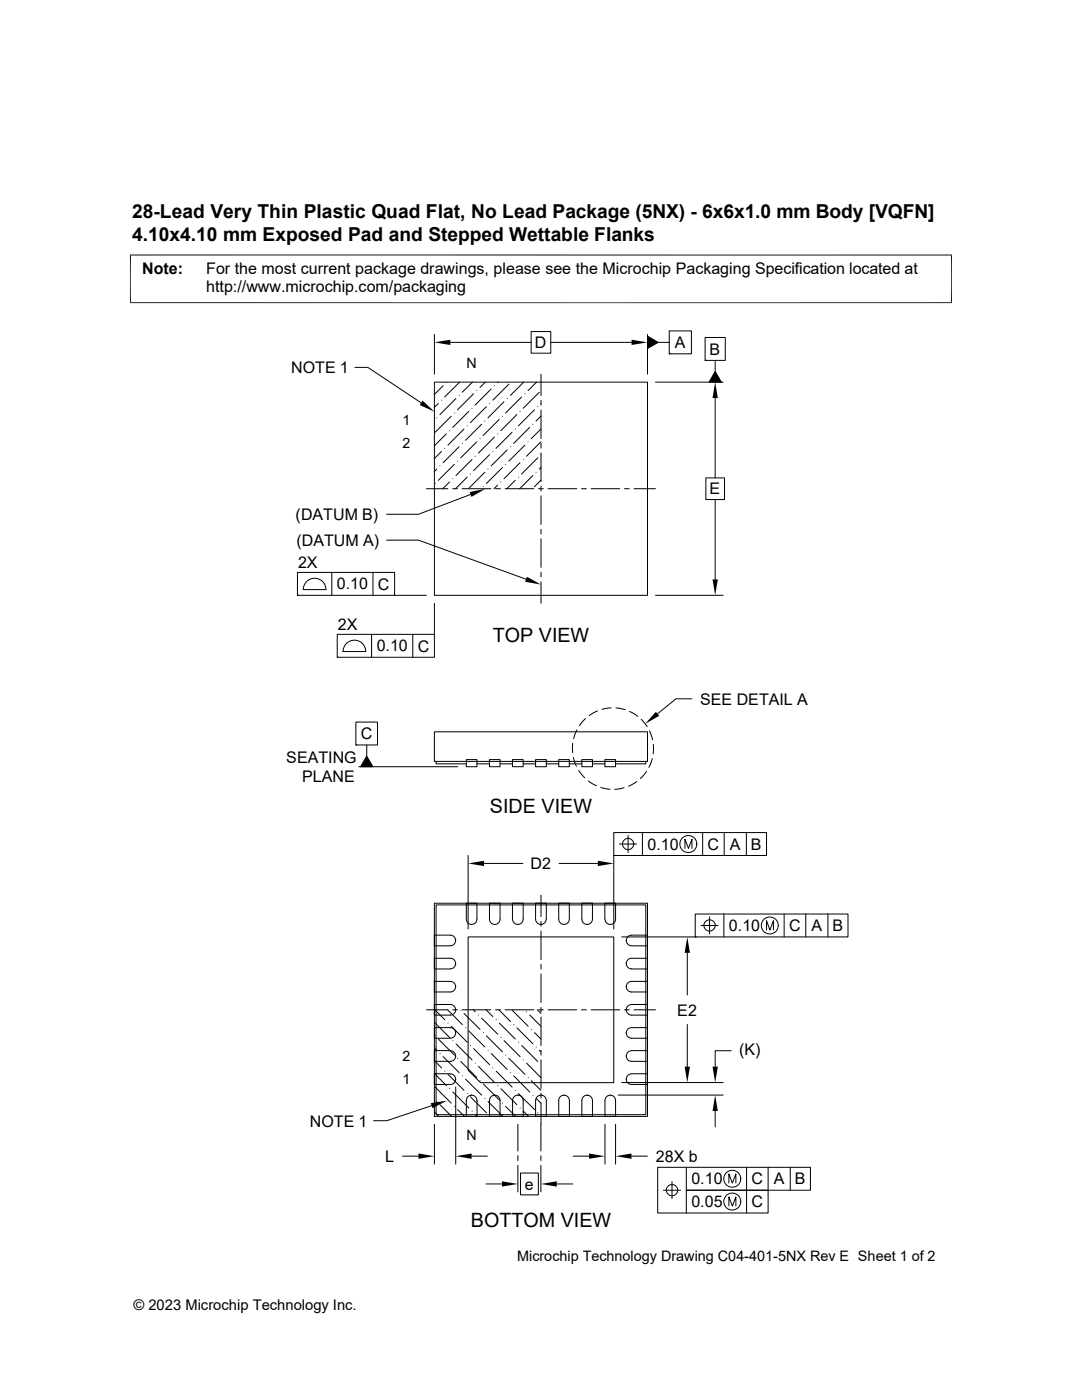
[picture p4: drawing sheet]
<svg xmlns="http://www.w3.org/2000/svg" width="216mm" height="279mm" viewBox="0 0 216 279" stroke-linecap="round" stroke-linejoin="round" font-family="sans-serif">
<g fill="none" stroke="#000" stroke-width=".2">
<path d="M26 50.8v9.7M189.9 50.8v9.7M189.9 50.9h-164M25.9 60.4h164M70.8 73.3h2.6l10.6 7.1M86.7 76.3h42.5v42.5h-42.5zM86.7 66.7v8M88.1 79.9h.1M88.4 77l-1.7 1.7M89 76.3h.1M89.9 68.3h16.1M91 79.5l-3.2 3.2"/>
<path d="M91.6 78.9h.1M91.7 76.3l-3 2.9M94.3 76.3l-2.1 2M94.5 78.6l-3.2 3.2M95.1 78h.1M96.8 76.3l-1 1M98 77.6l-3.2 3.2M98.7 77h.1M99.4 76.3h-.1M101.2 79.5h.1M101.5 76.7l-3.2 3.2M104.1 79.2l-3.2 3.2"/>
<path d="M104.5 76.3l-2.6 2.6M104.7 78.6h.1M106 66.2h3.9v4.3h-3.9zM107.1 76.3l-1.7 1.7M107.6 78.3l-3.2 3.2M107.9 74.7v4.3M107.9 79.9v1M109.9 68.3h16.1M129.2 67.1l2.1 1.2-2.1 1.3zM129.2 66.7v8M130.8 76.3h13.5M131.3 68.3h2.2"/>
<path d="M133.5 66h4.5v4.6h-4.5zM133.5 70.6h.1M140.7 67.4h4v4.5h-4zM140.7 71.9h.1M142.7 74.1l1.2 2.2h-2.4zM142.7 71.9v2.2M142.7 79.4v16M85.1 97.5h4.3M86.8 96.5h.1M87.1 93.6l-.4 .5M87.1 83.4h.1M87.5 80.5l-.8 .8"/>
<path d="M87.8 93h.1M88.1 90.1l-1.4 1.4M88.7 89.5h.1M89 86.6l-2.3 2.4M89.7 96.2l-1.4 1.3M89.7 86h.1M90 83.1l-3.2 3.2M90.3 97.5h1M90.3 95.5h.1M90.7 92.7l-3.2 3.2M90.7 82.4h.1M91.3 92h.1"/>
<path d="M91.6 89.2l-3.2 3.2M92.2 97.5h5.7M92.2 88.5h.1M92.6 85.6l-3.2 3.2M93.2 95.2l-2.3 2.3M93.2 85h.1M93.5 82.1l-3.2 3.2M93.9 94.6h.1M93.9 98.7l-10.4 3.9h-6.3M94.2 91.7l-3.2 3.2M94.2 81.5h.1M94.8 91.1h.1"/>
<path d="M95.1 88.2l-3.2 3.2M95.8 87.5h.1M96.1 84.7l-3.2 3.2M96.4 97.1h.1M96.7 94.3l-3.2 3.2M96.7 84h.1M97 81.2l-3.1 3.1M97.4 93.6h.1M97.7 90.7l-3.2 3.2M97.7 80.5h.1M98.3 90.1h.1M98.7 87.2l-3.2 3.2"/>
<path d="M98.9 97.5h.9M99.3 96.8l-.7 .7M99.3 86.6h.1M99.6 83.7l-3.2 3.2M99.9 96.2h.1M100.2 93.3l-3.2 3.2M100.2 83.1h.1M100.6 80.2l-3.2 3.2M100.8 97.5h5.7M100.9 92.7h.1M101.2 89.8l-3.2 3.2M101.9 89.2h.1"/>
<path d="M102.2 86.3l-3.2 3.2M102.8 95.9l-1.7 1.6M102.8 85.6h.1M103.1 82.7l-3.2 3.3M103.4 95.2h.1M103.8 92.4l-3.2 3.1M103.8 82.1h.1M104.4 91.7h.1M104.7 88.8l-3.2 3.2M105.4 88.2h.1M105.7 85.3l-3.2 3.2M106.3 94.9l-2.6 2.6"/>
<path d="M106.3 84.7h.1M106.6 81.8l-3.2 3.2M107 94.3h.1M107.3 91.4l-3.2 3.2M107.3 81.2h.1M107.5 97.5h.9M107.9 95.8l-1.3 1.3M107.9 93.3l-.3 .3M107.9 88.2l-2.9 2.9M107.9 90.7h.1M107.9 85.6l-1.9 1.9M107.9 83.1l-.9 .9"/>
<path d="M107.9 81.8v5.7M107.9 88.5v.9M107.9 90.4v5.7M107.9 97v1M107.9 99v5.7M109.4 97.5h5.7M116 97.5h1M117.9 97.5h5.8M124.6 97.5h1M126.5 97.5h4.3M140.8 95.4h3.8v4.3h-3.8zM142.7 99.7v15.9"/>
<path d="M59.4 114.2h19.3v4.6h-19.3zM59.4 118.8h.1M61.3 116a2.27 2.27 0 0 1 2.4-.4 2.27 2.27 0 0 1 1.3 2.1h-4.5l.2-1zM66.2 114.2v4.6M74.4 114.2v4.6M77.2 107.8h6.3l21.5 7.8M78.7 118.8h6.4M107.9 105.6v1M107.9 107.5v5.7M107.9 114.2v.9M107.9 116.1v4.3M130.8 118.8h13.5"/>
<path d="M67.3 126.6h19.4v4.6h-19.4zM67.3 131.2h.1M69.2 128.3a2.27 2.27 0 0 1 2.5-.3 2.27 2.27 0 0 1 1.3 2h-4.5l.2-.9zM74.1 126.6v4.6M82.4 126.6v4.6M86.7 120.4v6.2M138 139.5h-3.1l-3.7 3M71 144.1h4.3v4.6h-4.3zM71 148.7h.1M71.6 153h19.8M73.2 148.7v2.2M73.2 150.9l1.2 2.1h-2.5z"/>
<path d="M86.7 146.1h42.5v5.9h-42.5zM87 152v.4h6M93 151.6h2.2v1.4h-2.2zM95.2 152.4h2.5M97.7 151.6h2.1v1.4h-2.1zM99.8 152.4h2.5M102.3 151.6h2.1v1.4h-2.1zM104.4 152.4h2.5M106.9 151.6h2.1v1.4h-2.1zM109 152.4h2.5M111.5 151.6h2.1v1.4h-2.1zM113.6 152.4h2.5"/>
<path d="M114.3 148.3v1.9M114.4 151.2l.6 1.7M115.1 145.6l-.6 1.8M115.5 153.8l1.2 1.4M116.1 151.6h2.1v1.4h-2.1zM116.8 143.4l-1.2 1.4M117.4 155.9l1.6 .9M118.2 152.4h2.5M119.2 141.9l-1.6 .9M119.9 157.2l1.8 .3M120.7 151.6h2.1v1.4h-2.1zM122 141.3l-1.9 .3"/>
<path d="M122.9 141.3l1.9 .3M124.5 157.2l-1.8 .3M125.6 142l1.6 1M127 156l-1.6 .9M128 143.6l1.1 1.4M128.9 152v.4h-6.1M129 154l-1.2 1.4M129.6 145.9l.6 1.7M130.2 151.4l-.7 1.7M130.4 148.6l-.1 1.9M93.4 170.7v14.7M96.6 172.3h7.7"/>
<path d="M107.9 178.7v4.2M111.5 172.3h7.8M122.5 170.7v14.7M122.5 166.2h30.5v4.5h-30.5zM122.5 170.7h.1M123.6 168.4h3.4M125.3 166.7v3.5M128.2 166.2v4.5M136.7 169.3v-1.8l.7 1.8 .7-1.8v1.8M140.2 166.2v4.5M144.5 166.2v4.5M148.9 166.2v4.5"/>
<path d="M86.7 180.3h42.5v42.5h-42.5zM86.7 195.9h3.2a1.06 1.06 0 0 1 1 1 1.06 1.06 0 0 1-1 1.1h-3.2zM86.7 186.6h3.2a1.07 1.07 0 0 1 1 1.1 1.07 1.07 0 0 1-1 1.1h-3.2zM87 180.6h41.9v41.9h-41.9zM89.9 193.4a1.06 1.06 0 0 0 1-1.1 1.06 1.06 0 0 0-1-1.1h-3.2v2.2h3.2M90.9 196.9h.1M90.9 192.3h.1M90.9 187.7h.1M93 180.3h2.2v3.1a1.06 1.06 0 0 1-1.1 1.1 1.06 1.06 0 0 1-1.1-1.1zM93.4 187h29.1v29.1h-26.6l-2.5-2.5zM94.1 184.5h.1M97.7 180.3h2.1v3.1a1.06 1.06 0 0 1-1.1 1.1 1.06 1.06 0 0 1-1-1.1z"/>
<path d="M98.7 184.5h.1M102.3 180.3h2.1v3.1a1.07 1.07 0 0 1-1.1 1.1 1.07 1.07 0 0 1-1-1.1zM103.3 184.5h.1M106.9 180.3h2.1v3.1a1.06 1.06 0 0 1-1.1 1.1 1.06 1.06 0 0 1-1-1.1zM107.9 184.5h.1M107.9 183.9v.9M107.9 185.8v5.7M107.9 192.5v.9M107.9 194.4v5.7M111.5 180.3h2.1v3.1a1.06 1.06 0 0 1-1.1 1.1 1.06 1.06 0 0 1-1-1.1zM112.5 184.5h.1M116.1 180.3h2.1v3.1a1.06 1.06 0 0 1-1 1.1 1.06 1.06 0 0 1-1.1-1.1z"/>
<path d="M117.2 184.5h.1M120.7 183.4v-3.1h2.1v3.1a1.06 1.06 0 0 1-1 1.1 1.06 1.06 0 0 1-1.1-1.1M121.8 184.5h.1M124.1 187h14.6M124.9 196.9h.1M124.9 192.3h.1M124.9 187.7h.1M125 192.3l.1 .6 .3 .3 .6 .2M125 192.3l.1-.6 .7-.4 3.4-.1v2.2h-3.2M125.4 186.8l.6-.2h3.2v2.2l-3.2-.1a1.07 1.07 0 0 1-1-.7 1.07 1.07 0 0 1 .4-1.2zM125.4 196l.6-.1h3.2v2.1h-3.2a1.07 1.07 0 0 1-1-.8 1.07 1.07 0 0 1 .4-1.2zM137.1 190.2v8.4"/>
<path d="M138.7 182.4h30.5v4.6h-30.5zM138.7 187h.1M139.9 184.7h3.4M140.4 184.7a1.14 1.14 0 0 1 1.6-1.1 1.14 1.14 0 0 1 .4 1.8 1.14 1.14 0 0 1-1.9-.3v-.4M141.6 183v3.4M144.4 182.4v4.6M153 185.6v-1.9l.6 1.9 .7-1.9v1.9M156.5 182.4v4.6M160.8 182.4v4.6M165.2 182.4v4.6M85.1 201.5h4.2l3 3M86.7 214.2l2.4 2.4"/>
<path d="M86.7 209.1l.5 .5M86.7 211.7l1.4 1.4M86.7 204l3 3.1M86.7 205.1h3.2a1.06 1.06 0 0 1 1 1 1.06 1.06 0 0 1-1 1.1h-3.2zM86.7 200.5h3.2a1.06 1.06 0 0 1 1 1 1.06 1.06 0 0 1-1 1.1h-3.2zM86.7 214.3h3.2a1.06 1.06 0 0 1 1 1.1 1.06 1.06 0 0 1-1 1h-3.2zM86.8 201.5l2 2M86.8 217l3.2 3.2M86.8 206.7h.1M87.2 219.8h.1M87.5 207.4l3.2 3.2M87.8 210.2h.1"/>
<path d="M88.4 210.9l3.2 3.2M88.8 213.8h.1M89.4 214.4l3.2 3.2M89.4 204.2h.1M89.7 217.3h.1M89.9 209.7h-3.2v2.1h3.2a1.06 1.06 0 0 0 1-1 1.06 1.06 0 0 0-1-1.1M90 204.8l3.2 3.2M90.3 201.5h1M90.4 217.9l3.2 3.2M90.4 207.7h.1M90.9 215.4h.1M90.9 210.8h.1"/>
<path d="M90.9 206.1h.1M90.9 216.9v15.4M91 208.3l3.2 3.2M91.3 211.2h.1M91.9 211.8l3.2 3.3M91.9 201.6h.1M92.2 201.5h5.7M92.3 214.7h.1M92.6 202.2l3.2 3.2M92.9 215.4l3.2 3.2M92.9 205.1h.1M93.2 218.2h.1"/>
<path d="M93.5 218.7a1.09 1.09 0 0 1 1.7 .9v3.2h-2.2l.1-3.4zM93.6 205.8l3.2 3.2M93.9 218.9l3.2 3.2M93.9 208.6h.1M94.1 218.5h.1M94.4 201.5l.4 .4M94.5 209.3l3.2 3.2M94.8 212.2h.1M95.5 212.8l3.2 3.2M95.5 202.6h.1M95.8 215.7h.1M96.1 203.2l3.2 3.2"/>
<path d="M96.4 216.3l3.2 3.2M96.4 206.1h.1M96.8 219.2h.1M97 201.5l1.3 1.4M97.1 206.7l3.2 3.2M97.4 219.8l3 3M97.4 209.6h.1M98 210.2l3.2 3.2M98.1 218.7a1.07 1.07 0 0 1 1.7 .9v3.2h-2.1v-3.4zM98.3 213.1h.1M98.7 218.5h.1M98.9 201.5h.9"/>
<path d="M99 213.8l3.2 3.2M99 203.5h.1M99.3 216.6h.1M99.5 201.5l2.4 2.4M99.6 204.2l3.2 3.2M99.9 217.3l3.2 3.2M99.9 207.1h.1M100.6 207.7l3.2 3.2M100.8 201.5h5.7M100.9 210.6h.1M101.5 211.2l3.2 3.2M101.9 214.1h.1"/>
<path d="M102.2 201.6l3.2 3.2M102.5 214.7l3.2 3.2M102.5 204.5h.1M102.7 218.7a1.07 1.07 0 0 1 1.7 .9v3.2h-2.1v-3.4zM102.8 217.6h.1M103.1 205.1l3.2 3.2M103.3 218.5h.1M103.5 218.2l3.2 3.2M103.5 208h.1M104.1 208.6l3.2 3.2M104.4 211.5h.1M105.1 212.2l2.8 2.9"/>
<path d="M105.1 201.9h.1M105.4 215.1h.1M105.7 202.6l2.2 2.2M106 215.7l1.9 1.9M106 205.4h.1M106.3 218.6h.1M106.7 206.1l1.2 1.3M107 219.2l.9 1M107 209h.1M107.2 201.5l.7 .7M107.5 201.5h.9M107.6 209.6l.3 .3"/>
<path d="M107.9 218.6l-.5 .1-.3 .3-.2 .6M107.9 218.6l.6 .1 .5 .7v3.4h-2.1v-3.2M107.9 218.5h.1M107.9 201v1M107.9 202.9v5.8M107.9 209.6v1M107.9 211.5v5.7M107.9 218.2v.9M109.4 201.5h5.7M112.5 218.6l-.5 .1-.5 .7v3.4h2.1v-3.2M112.5 218.6l.6 .1 .3 .3 .2 .6M112.5 218.5h.1"/>
<path d="M116 201.5h1M116.6 218.7a1.07 1.07 0 0 1 1.6 .9v3.2h-2.1v-3.4zM117.2 218.5h.1M117.9 201.5h5.8M121.2 218.7a1.07 1.07 0 0 1 1.6 .9v3.2h-2.1v-3.4zM121.8 218.5h.1M123.4 218.5h20.9M124.1 216h20.2M124.6 201.5h1M124.9 215.4h.1M124.9 210.8h.1M124.9 206.1h.1"/>
<path d="M125.4 200.6l.6-.1h3.2v2.1h-3.2a1.07 1.07 0 0 1-1-.8 1.07 1.07 0 0 1 .4-1.2zM125.4 205.3l.6-.2h3.2v2.1h-3.2a1.07 1.07 0 0 1-1-.8 1.07 1.07 0 0 1 .4-1.1zM125.4 214.5l.6-.2h3.2v2.1h-3.2a1.07 1.07 0 0 1-1-.7 1.07 1.07 0 0 1 .4-1.2zM126 209.7h3.2v2.1h-3.4l-.7-.5-.1-.5M126 209.7l-.6 .2-.3 .3-.1 .6M126.5 201.5h4.3M137.1 204.4v8.5M145.9 209.7h-3.2v3.2M80.3 230.7h3.2M86.1 220.7l-8.9 3h-2.7M86.7 221.9l.8 .8M86.7 224.4v7.9"/>
<path d="M87.8 220.5l2.3 2.3M90.7 220.8h.1M91.3 221.4l1.4 1.4M94.1 230.7h3.2M94.2 221.8h.1M94.8 222.4l.4 .4M97 236.3h3.2M97.7 222.7h.1M100.3 220.2h.1M100.9 220.8l2 2M103.3 224.4v5.3M103.3 230.7v.9"/>
<path d="M103.3 232.6v5.3M103.8 221.1h.1M103.9 234.1h3.5v4.4h-3.5zM104.4 221.8l1.1 1M107.3 222.1h.1M107.9 230.7v.9M107.9 232.6v5.3M107.9 220.1v9.6M111.1 236.3h3.2M114.4 230.7h3.1M120.7 224.4v7.9M122.8 224.4v7.9"/>
<path d="M126 230.7h3.2M132.4 237.5h3.4M132.9 237.5a1.14 1.14 0 0 1 1.6-1.1 1.14 1.14 0 0 1 .4 1.8 1.14 1.14 0 0 1-1.8-.2l-.1-.5M134.1 235.8v3.4M136.9 233v4.5h16.4v4.6h-22.1v-9.1h30.5v4.5h-24.8v4.6M142.7 221.7v3.2M145.4 236.1v-1.8l.7 1.8 .7-1.8v1.8M149 233v9.1M153.3 233v4.5M157.7 233v4.5M145.4 240.7v-1.8l.7 1.8 .7-1.8v1.8"/>
<circle cx="125.3" cy="168.4" r="1.12"/>
<circle cx="137.4" cy="168.5" r="1.69"/>
<circle cx="153.6" cy="184.7" r="1.69"/>
<circle cx="146.1" cy="235.3" r="1.69"/>
<circle cx="146.1" cy="239.8" r="1.69"/>
</g>
<g fill="#000">
<path d="M84.3 79.9l2.4 2.2-3-1.3zM86.7 68.3l3.2-.5v1.1zM126 67.8l3.2 .5-3.2 .6zM129.2 67.1l2.1 1.2-2.1 1.3zM142.7 76.3l.5 3.1h-1zM142.7 74.1l1.2 2.2h-2.4zM93.7 98.2l3.2-.6-2.8 1.6zM105.1 115.1l2.8 1.6-3.1-.6zM142.2 115.6h1l-.5 3.2zM73.2 150.9l1.2 2.1h-2.5zM130.9 142l.7 .9-2.9 1.6zM93.4 172.3l3.2-.5v1z"/>
<path d="M119.3 171.8l3.2 .5-3.2 .5zM137.1 187l.6 3.2h-1.1zM136.6 212.9h1.1l-.6 3.1zM142.2 212.9h1l-.5 3.1zM83.5 230.2l3.2 .5-3.2 .6zM86 220.2l3.2-.5-2.9 1.5zM90.9 230.7l3.2-.5v1.1zM100.2 235.8l3.1 .5-3.1 .5zM107.9 236.3l3.2-.5v1zM117.5 230.2l3.2 .5-3.2 .6zM122.8 230.7l3.2-.5v1.1zM142.7 218.5l.5 3.2h-1z"/>
</g>
<g font-size="3.9">
<text x="98.3" y="128.1">TOP VIEW</text>
<text x="97.8" y="162.3">SIDE VIEW</text>
<text x="93.9" y="244.8">BOTTOM VIEW</text>
</g>
<g font-size="3.8">
<text x="26.4" y="43.5">28-Lead Very Thin Plastic Quad Flat, No Lead Package (5NX) - 6x6x1.0 mm Body [VQFN]</text>
<text x="26.4" y="48.1">4.10x4.10 mm Exposed Pad and Stepped Wettable Flanks</text>
</g>
<g font-size="3.2">
<text x="28.4" y="54.7">Note:</text>
<text x="41.1" y="58.3">http://www.microchip.com/packaging</text>
<text x="41.1" y="54.7">For the most current package drawings, please see the Microchip Packaging Specification located at</text>
<text x="106.7" y="69.5">D</text>
<text x="134.7" y="69.5">A</text>
<text x="141.6" y="70.8">B</text>
<text x="58.1" y="74.5">NOTE 1</text>
<text x="141.6" y="98.7">E</text>
<text x="59" y="103.8">(DATUM B)</text>
<text x="59.1" y="108.9">(DATUM A)</text>
<text x="59.5" y="113.4">2X</text>
<text x="67.2" y="117.6">0.10</text>
<text x="75.4" y="117.7">C</text>
<text x="67.4" y="125.8">2X</text>
<text x="75.2" y="130">0.10</text>
<text x="83.4" y="130">C</text>
<text x="139.7" y="140.6">SEE DETAIL A</text>
<text x="72" y="147.5">C</text>
<text x="57.1" y="152.3">SEATING</text>
<text x="60.3" y="156">PLANE</text>
<text x="105.9" y="173.5">D2</text>
<text x="129.2" y="169.6">0.10</text>
<text x="141.2" y="169.6">C</text>
<text x="145.6" y="169.6">A</text>
<text x="149.8" y="169.6">B</text>
<text x="145.5" y="185.8">0.10</text>
<text x="157.5" y="185.8">C</text>
<text x="161.9" y="185.8">A</text>
<text x="166.1" y="185.8">B</text>
<text x="135.1" y="202.7">E2</text>
<text x="147.5" y="210.5">(K)</text>
<text x="61.8" y="224.8">NOTE 1</text>
<text x="76.9" y="231.9">L</text>
<text x="130.9" y="231.9">28X b</text>
<text x="104.8" y="237.4">e</text>
<text x="138" y="236.4">0.10</text>
<text x="149.9" y="236.4">C</text>
<text x="154.4" y="236.4">A</text>
<text x="158.6" y="236.4">B</text>
<text x="138" y="240.9">0.05</text>
<text x="149.9" y="240.9">C</text>
</g>
<g font-size="2.9">
<text x="103.2" y="251.7">Microchip Technology Drawing C04-401-5NX Rev E Sheet 1 of 2</text>
<text x="26.6" y="261.3">© 2023 Microchip Technology Inc.</text>
</g>
<g font-size="2.8">
<text x="93.1" y="73.5">N</text>
<text x="80.3" y="84.7">1</text>
<text x="80.3" y="89.3">2</text>
<text x="80.3" y="211.8">2</text>
<text x="80.3" y="216.4">1</text>
<text x="93.1" y="227.6">N</text>
</g>
</svg>
